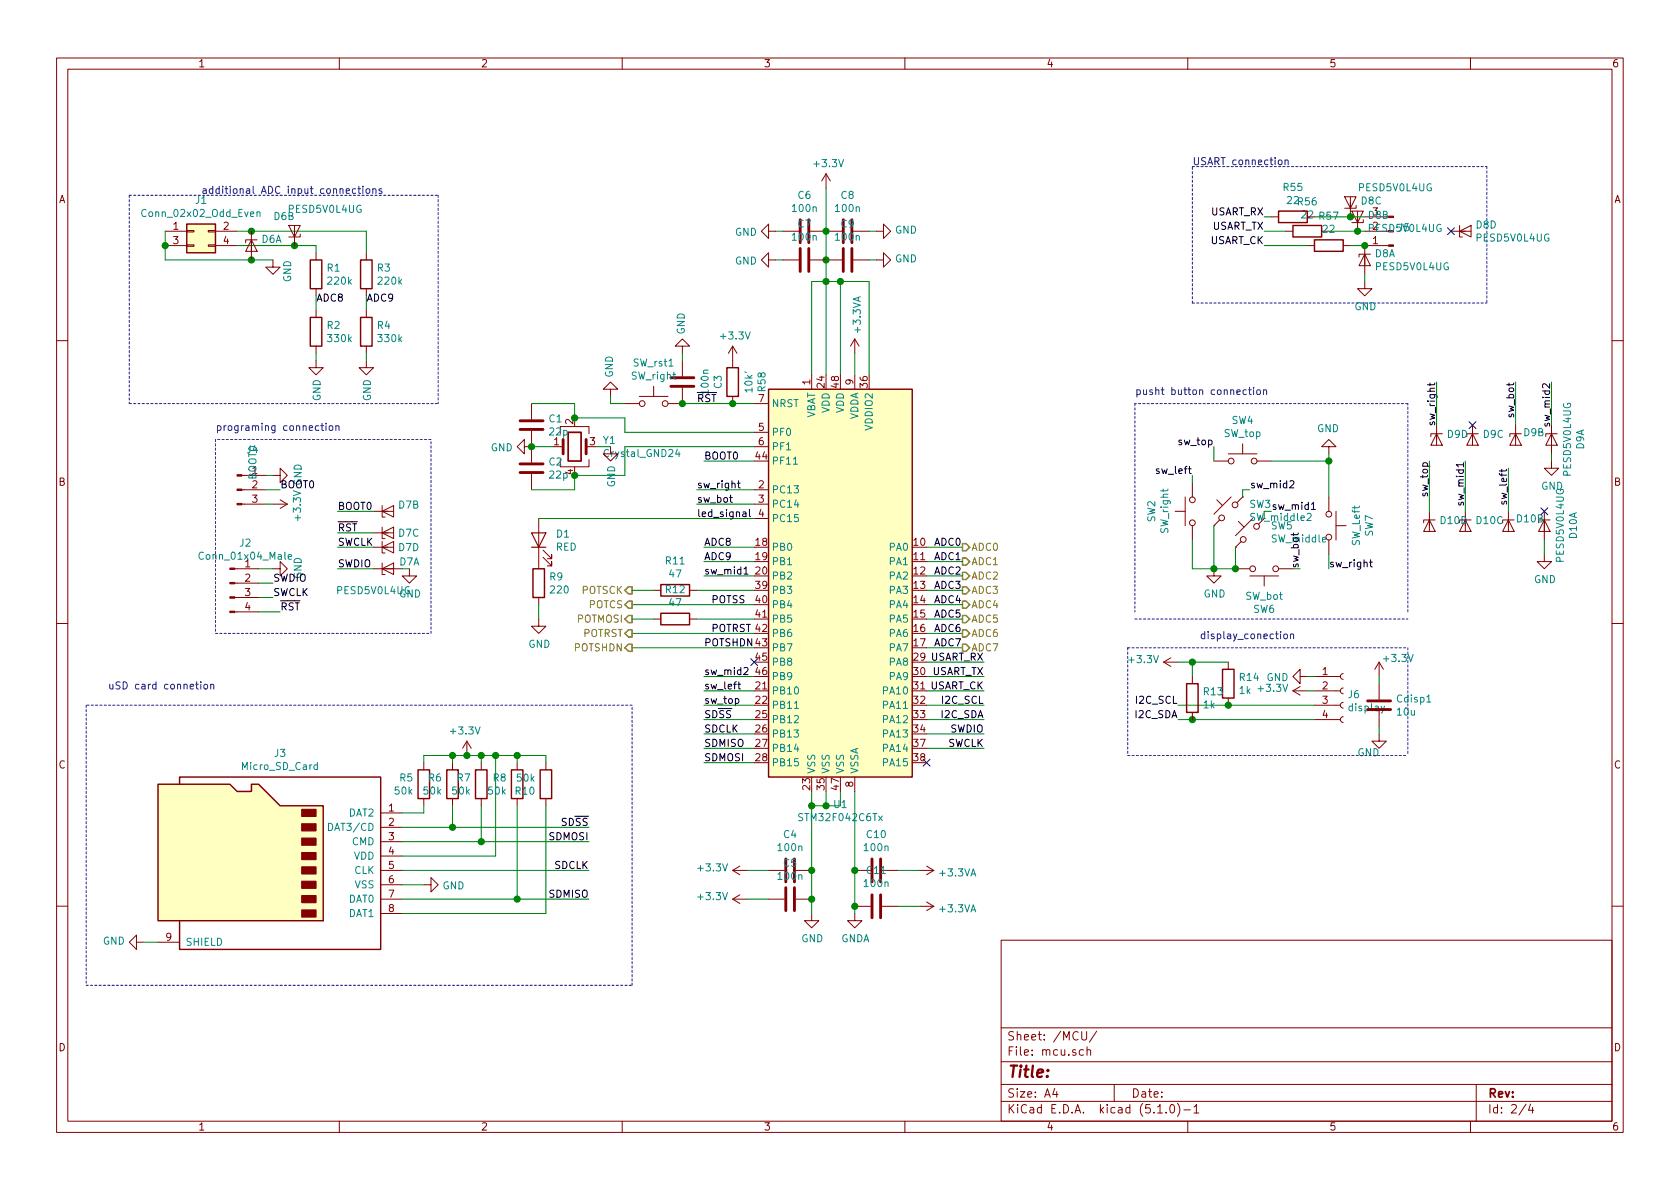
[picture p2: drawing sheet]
<svg xmlns="http://www.w3.org/2000/svg" width="297mm" height="210mm" viewBox="0 0 297 210" stroke-linecap="round" stroke-linejoin="round" font-family="sans-serif">
<g fill="none" stroke="#840000" stroke-width=".18">
<path d="M10 10.3h277v189.9h-277zM12 12.2h273v186.1h-273zM60 10.3v1.9M110 10.3v1.9M160 10.3v1.9M210 10.3v1.9M260 10.3v1.9M51.1 39.9h2l-1 2zM52.1 39.9v3.5M146 30.7l-.7 1.3M146 30.7v2.6M146 30.7l.8 1.3"/>
<path d="M224.8 38.3h1.3M237.7 34.8h2.1l-1 2zM238.8 34.8v3.5M239 37.3h2l-1 2.1zM239.8 36.3v.5h-2.1M240 37.3v3.6M241 38.9v.5h-2M241.3 38.3h3.8M258.1 39.9v2h.5M29.2 40.9h3.8M29.2 43.4h3.8M33 43.3h1.3v.3h-1.3z"/>
<path d="M33 40.8h1.3v.2h-1.3zM36.8 43.3h1.3v.3h-1.3zM36.8 40.8h1.3v.2h-1.3zM38.1 40.9h3.8M38.1 43.4h3.8M44.4 42.4l1.1 2h-2.1zM44.4 40.9v5.1M45.5 42.4h-2.1v.5M48.3 46v1.2h1.2l-1.2 1.3-1.3-1.3h1.3M53.1 41.4v.5h-2M55.9 44.7v1.3M55.9 51v1.3"/>
<path d="M55.9 54.9v1.2M64.8 44.7v1.3M64.8 51v1.3M64.8 54.9v1.2M135.9 40.9v-1.3l-1.3 1.3 1.3 1.3v-1.3h1.3M135.9 46v-1.3l-1.3 1.3 1.3 1.2v-1.2h1.3M138.4 40.9h2.8M138.4 46h2.8M143.3 40.9h5.5M143.3 46h5.5M150.9 40.9h2.8M150.9 46h2.8"/>
<path d="M151.1 59.9l-.7 1.3M151.1 59.9v2.6M151.1 59.9l.8 1.3M154.9 40.9h1.3v-1.3l1.3 1.3-1.3 1.3v-1.3M154.9 46h1.3v-1.3l1.3 1.3-1.3 1.2v-1.2M227.3 40.9h1.3M231.1 43.4h1.3M237.5 43.4h1.3M241.3 49.8v1.2h1.3l-1.3 1.3-1.3-1.3h1.3M241.3 45l1 2h-2zM241.3 40.9h3.8M242.3 45h-2v.5"/>
<path d="M245.5 43.4h-4.2v5.1M256.5 40.9h3.6M258.1 40.9l2-1v2zM10 60.2h2M55.9 63.7v1.3h1.2l-1.2 1.3-1.3-1.3h1.3M55.9 61.2v1.3M64.8 63.7v1.3h1.2l-1.2 1.3-1.3-1.3h1.3M64.8 61.2v1.3M92.7 79v-1.3l-1.3 1.3 1.3 1.3v-1.3h1.3M94 71.4v2.8M94 76.2v5.6M99.1 76.7v-1.3h5v1.3"/>
<path d="M99.1 79h.5M103.6 79h.5M107.9 68.8h1.3l-1.3-1.2-1.2 1.2h1.2v1.3M110.5 71.4h2.5M113 70.1h5.1M115.6 68.3v1.8M120.6 61.2h1.3l-1.3-1.3-1.2 1.3h1.2v1.3M120.6 63.7v2.8M120.6 68.6v2.8h-2.5M129.5 61.2v3.8M129.5 70.1v1.3M129.5 61.2l-.7 1.3"/>
<path d="M129.5 61.2l.8 1.3M133.3 71.4h2.6M133.3 79h2.6M133.3 76.4h2.6M143.5 66.3v2.5M151.1 66.3v2.5M219.7 78.5v1.8M234.9 79h1.3l-1.3-1.3-1.2 1.3h1.2v1.3M254 76.7l1 2h-2zM254 75.2v3.5M255 76.7h-2v.5M260.3 76.7l1.1 2h-2.1z"/>
<path d="M260.3 75.2v3.5M261.4 76.7h-2.1v.5M268 76.7l1 2h-2zM268 75.2v3.5M269 76.7h-2v.5M274.3 76.7l1 2h-2zM274.3 75.2v5.1M275.3 76.7h-2v.5M285 60.2h2M42.8 89.1h4.2M42.8 86.6h4.2M42.8 84.1h4.2"/>
<path d="M48.3 84.1h1.2v-1.3l1.3 1.3-1.3 1.2v-1.2M48.3 89.1h2.5M49.5 88.4l1.3 .7M50.8 89.1l-1.3 .8M66 90.4h3.6M66 94.2h3.6M66 96.8h3.6M67.6 99.6v2h.5M67.6 89.4v2h.5M67.6 90.4l2-1v2zM67.6 93.2v2h.5M67.6 94.2l2-1v2z"/>
<path d="M67.6 95.8v2h.5M67.6 96.8l2-1v2zM94 83.8v2.8M95.2 91.7v8.9M96 98.5l1.5 1.6v-.8v.8h-.7M96 97.3l1.5 1.5v-.8v.8h-.7M99.1 81.3v1.2h5v-1.2M133.3 89.1h2.6M133.3 86.6h2.6M133.3 91.7h2.6M207.8 90.4h1.7M209.5 87.9v5.1"/>
<path d="M210.8 85.3v2.6M210.8 93v2.5M214.6 93h.1M214.6 81.5h2.6M215.1 88.4l1.1 1M215.6 91.9l-1 1.1M217.2 80.3h5M217.7 87.9l-3.1 3M218.4 96.8h.1M218.9 92.2l1.1 1M219.5 95.8l-1.1 1M219.7 87.9l-1 1"/>
<path d="M219.7 87.9h.1M221.5 91.7l-3.1 3M222.2 81.5h2.6M234.9 87.9v2.5M234.9 95.5v2.5M236.2 93h1.8M236.2 90.4v5.1M252.7 91.9l1 2.1h-2zM252.7 90.4v3.6M253.7 91.9h-2v.6M259.1 91.9l1 2.1h-2zM259.1 90.4v3.6"/>
<path d="M260.1 91.9h-2v.6M266.7 91.9l1 2.1h-2zM266.7 90.4v3.6M267.7 91.9h-2v.6M273 91.9l1.1 2.1h-2.1zM273 98v1.3h1.3l-1.3 1.3-1.2-1.3h1.2M273 90.4v5.1M274.1 91.9h-2.1v.6M274.3 81.5v1.3h1.3l-1.3 1.3-1.3-1.3h1.3M10 110.3h2M41.5 100.6h4.2M41.5 108.2h4.2"/>
<path d="M41.5 105.7h4.2M41.5 103.1h4.2M48.3 100.6h1.2v-1.3l1.3 1.3-1.3 1.2v-1.2M66 100.6h5.1M67.6 100.6l2-1v2zM72.4 100.6v1.2h1.3l-1.3 1.3-1.3-1.3h1.3M95.2 109.5v1.2h1.3l-1.3 1.3-1.2-1.3h1.2M95.2 105.7v1.2M115.6 104.4h1.2M115.6 109.5h1.2M121.9 104.4h1.3M121.9 109.5h1.3"/>
<path d="M205.7 117.1l1.3 .8M205.7 117.1h2.6M207 116.3l-1.3 .8M210.8 119.6v1.3M214.6 100.6v1.2h1.3l-1.3 1.3-1.2-1.3h1.2M217.2 117.1v1.3M218.4 100.6h2.6M221 101.8h5.1M223.5 101.8v1.8M226.1 100.6h2.5M229.9 119.6v-1.2l-1.3 1.2 1.3 1.3v-1.3h1.2M232.4 119.6h4.6"/>
<path d="M237.5 119.1l-.3 .1-.2 .4 .1 .3 .4 .2M243.8 117.1v2.5M243.8 117.1l-.7 1.3M243.8 117.1l.8 1.3M285 110.3h2M74.9 134.9v1.2M80 134.9v1.2M82.5 131.1l.8 1.2M82.5 131.1v2.5M82.5 131.1l-.7 1.2M85.1 134.9v1.2M91.4 134.9v1.2"/>
<path d="M96.5 134.9v1.2M151.1 137.4v2.5M210.8 126v1.2M217.2 123.4v1.3M228.6 122.2h2.5M228.6 122.2l1.3 .7M229.9 121.4l-1.3 .8M232.4 127.2h4.6M232.4 124.7h4.6M232.4 122.2h4.6M237.5 126.7l-.3 .1-.2 .4 .1 .4 .4 .2M237.5 124.2l-.3 .1-.2 .3 .1 .4 .4 .2"/>
<path d="M237.5 121.7l-.3 .1-.2 .3 .1 .4 .4 .2M243.8 129.8v1.3h1.3l-1.3 1.2-1.2-1.2h1.2M243.8 120.9v2.8M243.8 125.7v2.8M67.3 153.9h3.8M67.3 159h3.8M67.3 143.8h3.8M67.3 146.3h3.8M67.3 148.8h3.8M67.3 151.4h3.8M67.3 156.5h3.8M74.9 156.5h1.3v1.2l1.3-1.2-1.3-1.3v1.3"/>
<path d="M74.9 141.2v1.3M80 141.2v1.3M85.1 141.2v1.3M91.4 141.2v1.3M96.5 141.2v1.3M129.5 153.9h2.6M129.5 159l1.3 .8M129.5 159h2.6M129.5 153.9l1.3 .8M130.8 158.2l-1.3 .8M130.8 153.2l-1.3 .7M135.9 153.9h2.8"/>
<path d="M135.9 159h2.8M140.7 153.9h2.8M140.7 159h2.8M151.1 153.9h2.8M156 153.9h2.7M162.6 153.9h2.5M163.8 153.2l1.3 .7M163.8 159.5l1.3 .8M165.1 153.9l-1.3 .8M10 160.2h2M24.1 166.6v1.3l-1.2-1.3 1.2-1.3v1.3h1.3M27.9 166.6h3.8"/>
<path d="M67.3 161.5h3.8M143.5 161.5v1.3h1.3l-1.3 1.3-1.3-1.3h1.3M151.1 161.5v1.3h1.3l-1.3 1.3-1.2-1.3h1.2M151.1 160.3h2.8M156 160.3h2.7M162.6 160.3h2.5M165.1 160.3l-1.3 .7M177 166.3h108v32h-108zM285 160.2h2M60 198.3v1.9M110 198.3v1.9M160 198.3v1.9"/>
<path d="M177 194.8h108M177 191.8h108M177 187.8h108M177 181.8h108M186.5 192.5l-.4 1h1M186.8 193v1M191.3 182.4v1.2l.3 .3h.2l.3-.3v-1.2M191.6 185.7l-.5-.1-.3 .3 .1 .6 .2 .1 .5-.1M192.2 185.7l.2-.1 .4 .1v.9M192.2 185.1v1.5M193.9 182.3l-1.3 2M197 191.8v3"/>
<path d="M204.7 196.8h.8M206.2 196.7v.1M207 195.4l.3-.1a.94 .94 0 0 1 0 1.5 .82 .82 0 0 1-.3-1.4zM208.2 195.1a1.71 1.71 0 0 1 0 2.3M209.3 196.3h1.2M210 198.3v1.9M211.1 195.8l.4-.5v1.5M211.1 196.8h.9M260 198.3v1.9M261 191.8v6.5M269.8 195.2l-1.2 2M270.6 195.2l-.3 1.1h.9"/>
<path d="M271 195.8v1"/>
<circle cx="113.5" cy="71.4" r=".51"/>
<circle cx="117.6" cy="71.4" r=".51"/>
<circle cx="210.8" cy="92.5" r=".51"/>
<circle cx="210.8" cy="88.4" r=".51"/>
<circle cx="216" cy="91.6" r=".51"/>
<circle cx="217.7" cy="81.5" r=".51"/>
<circle cx="218.4" cy="89.3" r=".51"/>
<circle cx="219.8" cy="95.4" r=".51"/>
<circle cx="221.7" cy="81.5" r=".51"/>
<circle cx="222.2" cy="93.1" r=".51"/>
<circle cx="235" cy="95" r=".51"/>
<circle cx="235" cy="90.9" r=".51"/>
<circle cx="221.5" cy="100.6" r=".51"/>
<circle cx="225.6" cy="100.6" r=".51"/>
</g>
<g fill="none" stroke="#008400" stroke-width=".18">
<path d="M146 33.3v33M223.5 38.3h1.3M232.4 38.3h8.9M29.2 40.9v5.1h19.1M41.9 40.9h22.9v3.8M41.9 43.4h14v1.3M55.9 52.3v2.6M64.8 52.3v2.6M137.2 40.9h1.2M137.2 46h1.2M148.6 49.8v16.5M153.7 40.9h1.2"/>
<path d="M153.7 46h1.2M223.5 40.9h3.8M223.5 43.4h7.6M234.9 40.9h6.4M238.8 43.4h2.5M241.3 48.5v1.3M55.9 62.5v1.2M64.8 62.5v1.2M94 71.4h7.6v2.5h8.9v2.5h22.8M94 79h3.8M105.4 79h2.5M107.9 70.1v1.3h2.6"/>
<path d="M120.6 71.4h12.7M120.6 62.5v1.2M133.3 79h-22.8v5.1h-8.9v2.5h-7.6M143.5 66.3v-16.5h10.2v16.5M151.1 62.5v3.8M214.6 79v2.5M254 67.6v7.6M268 67.6v7.6M274.3 67.6v7.6M47 84.1h1.3M47 89.1h1.3M47 86.6h2.5"/>
<path d="M59.7 96.8h6.3M59.7 94.2h6.3M59.7 90.4h6.3M95.2 91.7h38.1M123.2 89.1h10.1M123.2 86.6h10.1M124.5 96.8h8.8M124.5 99.3h8.8M124.5 81.5h8.8M163.8 96.8h6.4M163.8 99.3h6.4M210.8 95.5v5.1h7.6v-3.8"/>
<path d="M210.8 84.1v1.2M214.6 93v7.6M221 86.6h-1.3v1.3M224.8 81.5h10.1M234.9 80.3v7.6M234.9 98v2.6M252.7 81.5v8.9M259.1 81.5v8.9M266.7 82.8v7.6M273 95.5v2.5M274.3 80.3v1.2M45.7 100.6h2.6"/>
<path d="M45.7 103.1h2.6M45.7 105.7h2.6M45.7 108.2h3.8M59.7 100.6h6.3M95.2 106.9v2.6M111.8 106.9h21.5M111.8 114.5h21.5M111.8 104.4h3.8M111.8 109.5h3.8M111.8 112h21.5M123.2 104.4h10.1M123.2 109.5h10.1"/>
<path d="M124.5 101.8h8.8M124.5 119.6h8.8M163.8 106.9h6.4M163.8 114.5h6.4M163.8 101.8h6.4M163.8 104.4h6.4M163.8 109.5h6.4M163.8 112h6.4M163.8 117.1h10.2M163.8 119.6h10.2M208.3 117.1h8.9M210.8 117.1v2.5"/>
<path d="M231.1 119.6h1.3M243.8 119.6v1.3M74.9 134.9v-1.3h21.6v1.3M80 133.6v1.3M85.1 133.6v1.3M87.6 133.6v17.8h-16.5M91.4 133.6v1.3M124.5 129.8h8.8M124.5 132.3h8.8M124.5 134.9h8.8M124.5 127.2h8.8M124.5 122.2h8.8"/>
<path d="M124.5 124.7h8.8M143.5 139.9v21.6M146 139.9v2.6M148.6 139.9v2.6h-5.1M151.1 139.9v21.6M163.8 129.8h10.2M163.8 132.3h10.2M163.8 127.2h10.2M163.8 122.2h10.2M163.8 124.7h10.2M208.3 127.2h24.1M208.3 124.7h24.1"/>
<path d="M231.1 122.2h1.3M243.8 128.5v1.3M71.1 159h33M71.1 153.9h33M71.1 148.8h33M71.1 146.3h33M71.1 156.5h3.8M74.9 142.5v1.3h-3.8M80 142.5v3.8M85.1 142.5v6.3M91.4 142.5v16.5M96.5 142.5v19h-25.4"/>
<path d="M132.1 159h3.8M132.1 153.9h3.8M158.7 153.9h3.9M25.4 166.6h2.5M158.7 160.3h3.9"/>
</g>
<g fill="#008400" stroke="#008400" stroke-width=".25">
<circle cx="146.1" cy="49.8" r=".51"/>
<circle cx="143.5" cy="153.9" r=".51"/>
<circle cx="146.1" cy="40.9" r=".51"/>
<circle cx="146.1" cy="46" r=".51"/>
<circle cx="82.6" cy="133.6" r=".51"/>
<circle cx="85.1" cy="133.6" r=".51"/>
<circle cx="91.4" cy="133.6" r=".51"/>
<circle cx="87.6" cy="133.6" r=".51"/>
<circle cx="85.1" cy="148.8" r=".51"/>
<circle cx="80" cy="146.3" r=".51"/>
<circle cx="80" cy="133.6" r=".51"/>
<circle cx="91.4" cy="159" r=".51"/>
<circle cx="148.6" cy="49.8" r=".51"/>
<circle cx="143.5" cy="142.5" r=".51"/>
<circle cx="146.1" cy="142.5" r=".51"/>
<circle cx="143.5" cy="159" r=".51"/>
<circle cx="151.1" cy="153.9" r=".51"/>
<circle cx="151.1" cy="160.3" r=".51"/>
<circle cx="214.6" cy="100.6" r=".51"/>
<circle cx="235" cy="81.5" r=".51"/>
<circle cx="218.4" cy="100.6" r=".51"/>
<circle cx="210.8" cy="127.2" r=".51"/>
<circle cx="210.8" cy="117.1" r=".51"/>
<circle cx="217.2" cy="124.7" r=".51"/>
<circle cx="120.7" cy="71.4" r=".51"/>
<circle cx="94" cy="79" r=".51"/>
<circle cx="101.6" cy="84.1" r=".51"/>
<circle cx="101.6" cy="73.9" r=".51"/>
<circle cx="241.3" cy="43.4" r=".51"/>
<circle cx="238.8" cy="38.3" r=".51"/>
<circle cx="240" cy="40.9" r=".51"/>
<circle cx="44.5" cy="40.9" r=".51"/>
<circle cx="44.5" cy="46" r=".51"/>
<circle cx="52.1" cy="43.4" r=".51"/>
<circle cx="29.2" cy="43.4" r=".51"/>
<circle cx="129.5" cy="71.4" r=".51"/>
</g>
<g fill="none" stroke="#840000" stroke-width=".51">
<path d="M141.5 38.9v4M143 38.9v4M149.1 38.9v4M150.6 38.9v4M141.5 43.9v4.1M143 43.9v4.1M149.1 43.9v4.1M150.6 43.9v4.1M91.9 75.9h4.1M91.9 74.4h4.1M99.6 77.7v2.6M103.6 77.7v2.6"/>
<path d="M118.6 66.8h4.1M118.6 68.3h4.1M91.9 83.6h4.1M91.9 82h4.1M241.8 125.5h4.1M241.8 123.9h4.1M138.9 151.9v4.1M138.9 157v4M140.5 151.9v4.1M140.5 157v4M154.2 151.9v4.1M154.2 158.2v4.1"/>
<path d="M155.7 151.9v4.1M155.7 158.2v4.1"/>
</g>
<g fill="#ffffc2" stroke="#ffffc2" stroke-width=".18">
<path d="M27.9 138.7h12.7l1.3 1.2h2.5v-1.2h1.3l3.8 3.8h7.6v20.3h-29.2z"/>
<path d="M135.9 68.8h25.4v68.6h-25.4z"/>
<path d="M33 39.6h5.1v5.1h-5.1z"/>
</g>
<g fill="none" stroke="#840000" stroke-width=".25">
<path d="M33 39.6h5.1v5.1h-5.1zM226.1 37.3h5v2.1h-5zM228.6 39.9h5.1v2h-5.1zM54.9 46h2v5h-2zM54.9 56.1h2v5.1h-2zM63.8 46h2v5h-2zM63.8 56.1h2v5.1h-2zM232.4 42.4h5.1v2h-5.1zM128.5 65h2.1v5.1h-2.1zM135.9 68.8h25.4v68.6h-25.4zM94.2 100.6h2.1v5.1h-2.1zM116.8 103.4h5.1v2h-5.1z"/>
<path d="M116.8 108.5h5.1v2h-5.1zM216.2 118.4h2v5h-2zM27.9 138.7h12.7l1.3 1.2h2.5v-1.2h1.3l3.8 3.8h7.6v20.3h-29.2zM31.7 138.7v-1.3h35.6v30.5h-35.6v-5.1M73.9 136.1h2v5.1h-2zM79 136.1h2v5.1h-2zM84.1 136.1h2v5.1h-2zM90.4 136.1h2.1v5.1h-2.1zM95.5 136.1h2v5.1h-2zM209.8 120.9h2v5.1h-2z"/>
</g>
<g fill="#840000" stroke="#840000" stroke-width=".18">
<path d="M53.3 160.9h2.6v1.3h-2.6z"/>
<path d="M53.3 158.4h2.6v1.2h-2.6z"/>
<path d="M53.3 155.8h2.6v1.3h-2.6z"/>
<path d="M53.3 153.3h2.6v1.3h-2.6z"/>
<path d="M53.3 150.7h2.6v1.3h-2.6z"/>
<path d="M53.3 148.2h2.6v1.3h-2.6z"/>
<path d="M53.3 145.7h2.6v1.2h-2.6z"/>
<path d="M53.3 143.1h2.6v1.3h-2.6z"/>
<path d="M41.9 89h.9v.3h-.9z"/>
<path d="M41.9 86.5h.9v.2h-.9z"/>
<path d="M41.9 83.9h.9v.3h-.9z"/>
<path d="M245.5 38.2h.9v.3h-.9z"/>
<path d="M245.5 43.3h.9v.3h-.9z"/>
<path d="M40.6 108.1h.9v.2h-.9z"/>
<path d="M40.6 105.5h.9v.3h-.9z"/>
<path d="M40.6 103h.9v.2h-.9z"/>
<path d="M40.6 100.5h.9v.2h-.9z"/>
</g>
<g fill="none" stroke="#008484" stroke-width=".18">
<path d="M45.4 37.6l.2-.1h.3l.1 .8M45.4 37.5v.8M119.8 79.4l-.3 .9h.7M120.1 79.9v.8M51 98.5l.6-.1-.1-.3h-.4l-.1 .1v.7h.5M140.3 82.1h.7M231.1 90.9l.5-.1 .2 .3v.2l-.8 .7h.8M56.1 135.3l-.3-.1-.3 .3 .1 .5h.5M56.1 134.8v1.3M140.5 125.3h.7M244.8 124.9l-.4 1.1-.2 .1M252.3 124.1h.7"/>
<path d="M58.1 145.6a.64 .64 0 0 1 .7 .6 .64 .64 0 0 1-.7 .7z"/>
</g>
<g fill="none" stroke="#848400" stroke-width=".25">
<path d="M170.2 98.7h.6l.6 .6-.6 .6h-.6zM170.2 96.1h.6l.6 .7-.6 .6h-.6zM110.5 106.9l.6-.6h.7v1.3h-.7zM110.5 114.5l.6-.6h.7v1.3h-.7zM111.1 103.8h.7v1.2h-.7l-.6-.6zM111.1 108.8h.7v1.3h-.7l-.6-.6zM111.1 111.4h.7v1.2h-.7l-.6-.6zM170.2 101.2h.6l.6 .6-.6 .7h-.6zM170.2 103.8h.6l.6 .6-.6 .6h-.6zM170.2 106.3h.6l.6 .6-.6 .7h-.6zM170.2 108.8h.6l.6 .7-.6 .6h-.6zM170.2 113.9h.6l.6 .6-.6 .7h-.6z"/>
<path d="M170.2 111.4h.6l.6 .6-.6 .6h-.6z"/>
</g>
<g fill="none" stroke="#000" stroke-width=".18">
<path d="M129 88h.5M129.2 87.5v1.1l.3 .2M130.4 85.4h.5M130.6 85v1.1l.3 .2M131.4 90.6h.5v.8M131.9 90.8l-.4 .1-.2 .2 .2 .3 .4-.1M132.5 90.1v1.1l.2 .2M228.1 85.1l.4-.1 .3 .4-.1 .2-.7 .7h.8M231.9 89.2l.3-.4v1.3M231.9 90.1h.7M242.1 99.4h.5M242.3 99v1.1l.3 .1"/>
<path d="M131.5 100.6l.4-.4v1.3M131.5 118.2l.5-.2 .3 .4-.1 .2-.7 .7h.8M131.5 101.5h.8M130 123.6l.4-.1 .2 .3-.1 .5h-.5M130.5 121h.4M130.6 120.6v1.1l.3 .1"/>
</g>
<path d="M255.9 40.3l1.2 1.2M257.1 40.3l-1.2 1.2M259.7 74.6l1.3 1.2M261 74.6l-1.3 1.2M272.4 89.8l1.3 1.2M273.7 89.8l-1.3 1.2M132.7 116.5l1.3 1.2M134 116.5l-1.3 1.2M163.2 134.3l1.2 1.2M164.4 134.3l-1.2 1.2" fill="none" stroke="#000084" stroke-width=".18"/>
<g fill="none" stroke="#0000c2" stroke-width=".18">
<path d="M62.9 33.4h-.4l-.2 .2 .1 .6h.5M63.3 33.4h.5M63.4 32.9v1.1l.4 .2M64.2 32.9v.2M64.2 33.4v.8M64.8 33.4h.3l.2 .1 .1 .5-.1 .2h-.4l-.1-.1-.1-.5zM65.9 33.5l.2-.1h.3l.1 .8M65.9 33.4v.8M67.5 33.4h-.3l-.2 .1 .1 .2 .4 .2v.3h-.5M226.1 28.4l.1-.1 .4 .1 .1 .5-.2 .2h-.3l-.1-.1zM227.2 28.4l.2-.1h.3l.1 .8M227.2 28.3v.8"/>
<path d="M56.7 75.3h.5M56.9 74.8v1.1l.3 .2M57.6 74.8v.2M57.6 75.3v.8M58.3 75.3h.3l.3 .2-.2 .6h-.3l-.2-.1zM59.4 75.4l.2-.1h.3v.8M59.4 75.3v.8M220.4 69l-.4-.1-.2 .3 .1 .5h.5M220.8 68.9h.4M220.9 68.5v1.1l.3 .2M221.6 68.5v.1M221.6 68.9v.9"/>
<path d="M222.2 69.1l.2-.2 .4 .2 .1 .4-.2 .2-.3 .1-.2-.2zM223.4 69.1l.2-.2 .3 .1 .1 .8M223.4 68.9v.9M227 112.2l.2-.1 .4 .1v.5l-.1 .2h-.3l-.2-.1zM228.2 112.2l.2-.1 .3 .1v.7M228.2 112.1v.8M35.5 120.6v.1M35.5 121v.8M36.2 121.1l.3-.1 .2 .1-.1 .7h-.3l-.3-.2zM37.3 121.1l.1-.1 .3 .1 .1 .7M37.3 121v.8"/>
</g>
<g fill="none" stroke="#0000c2" stroke-width=".18" stroke-dasharray=".4 .4">
<path d="M22.9 34.5v36.9M22.9 34.5h54.6M77.5 34.5v36.9M210.8 29.5h52.1M262.9 29.5v24.1M210.8 53.6v-24.1M210.8 53.6h52.1M22.9 71.4h54.6M38.1 77.7v34.3M76.2 77.7h-38.1M200.7 71.4v36.8M248.9 71.4h-48.2"/>
<path d="M38.1 112h38.1M76.2 112v-34.3M199.4 114.5v19.1M199.4 114.5h49.5M200.7 109.5h48.2M248.9 114.5v19.1M248.9 108.2v-36.8M15.2 124.7v49.5M111.8 124.7h-96.6M199.4 133.6h49.5M15.2 174.2h96.6M111.8 174.2v-49.5"/>
</g>
<path d="M100.5 76.4h2.2v5.1h-2.2z" fill="none" stroke="#840000" stroke-width=".3"/>
<path d="M94 94.2h2.5l-1.3 2.6zM94 96.8h2.5" fill="none" stroke="#840000" stroke-width=".2"/>
<text font-size="2.8" fill="#840000" x="178" y="190.5">Title:</text>
<g font-size="2.1" fill="#840000">
<text x="178" y="184">Sheet: /MCU/</text>
<text x="178" y="186.7">File: mcu.sch</text>
<text x="178" y="196.9">KiCad E.D.A. kicad (5.1.0)-1</text>
<text x="178" y="194.1">Size: A4</text>
<text x="200" y="194.1">Date:</text>
<text x="263" y="194.1">Rev:</text>
<text x="263" y="196.9">Id: 2/4</text>
</g>
<g font-size="1.8" fill="#840000">
<text x="35" y="11.9">1</text>
<text x="85" y="11.9">2</text>
<text x="135" y="11.9">3</text>
<text x="185" y="11.9">4</text>
<text x="235" y="11.9">5</text>
<text x="285" y="11.9">6</text>
<text x="10.4" y="35.9">A</text>
<text x="285.4" y="35.9">A</text>
<text x="30.6" y="40.6">1</text>
<text x="39.5" y="40.6">2</text>
<text x="230.2" y="38.6">22 R57</text>
<text x="30.6" y="43.2">3</text>
<text x="39.5" y="43.2">4</text>
<text x="242.7" y="43.2">1</text>
<text x="134.1" y="71.1">7</text>
<text x="143.3" y="68" transform="rotate(-90 143.3 68)">1</text>
<text x="145.8" y="68.5" transform="rotate(-90 145.8 68.5)">24</text>
<text x="148.3" y="68.5" transform="rotate(-90 148.3 68.5)">48</text>
<text x="150.9" y="68" transform="rotate(-90 150.9 68)">9</text>
<text x="153.4" y="68.5" transform="rotate(-90 153.4 68.5)">36</text>
<text x="101.3" y="75" transform="rotate(-90 101.3 75)">2</text>
<text x="134.1" y="76.2">5</text>
<text x="44.6" y="83.8">1</text>
<text x="97.9" y="78.7">1</text>
<text x="101.3" y="83.9" transform="rotate(-90 101.3 83.9)">4</text>
<text x="104.3" y="78.7">3</text>
<text x="107.1" y="80.8">Crystal_GND24</text>
<text x="133.7" y="81.3">44</text>
<text x="134.1" y="78.7">6</text>
<text x="10.4" y="85.9">B</text>
<text x="44.6" y="86.4">2</text>
<text x="44.6" y="88.9">3</text>
<text x="134.1" y="86.4">2</text>
<text x="134.1" y="88.9">3</text>
<text x="285.4" y="85.9">B</text>
<text x="134.1" y="91.4">4</text>
<text x="43.3" y="100.3">1</text>
<text x="133.7" y="96.5">18</text>
<text x="133.7" y="99.1">19</text>
<text x="133.7" y="101.6">20</text>
<text x="161.6" y="96.5">10</text>
<text x="161.6" y="99.1">11</text>
<text x="161.6" y="101.6">12</text>
<text x="43.3" y="102.9">2</text>
<text x="43.3" y="105.4">3</text>
<text x="43.3" y="107.9">4</text>
<text x="133.7" y="104.1">39</text>
<text x="133.7" y="106.7">40</text>
<text x="161.6" y="104.1">13</text>
<text x="161.6" y="106.7">14</text>
<text x="125.7" y="111.8">POTRST 42</text>
<text x="133.7" y="109.2">41</text>
<text x="161.6" y="109.2">15</text>
<text x="161.6" y="111.8">16</text>
<text x="124.5" y="114.3">POTSHDN 43</text>
<text x="133.7" y="116.8">45</text>
<text x="133.7" y="119.4">46</text>
<text x="161.6" y="114.3">17</text>
<text x="161.6" y="116.8">29 USART_RX</text>
<text x="161.6" y="119.4">30 USART_TX</text>
<text x="233.8" y="119.4">1</text>
<text x="133.7" y="121.9">21</text>
<text x="133.7" y="124.5">22</text>
<text x="161.6" y="121.9">31 USART_CK</text>
<text x="161.6" y="124.5">32</text>
<text x="233.8" y="121.9">2</text>
<text x="233.8" y="124.5">3</text>
<text x="133.7" y="127">25</text>
<text x="133.7" y="129.5">26</text>
<text x="161.6" y="127">33</text>
<text x="161.6" y="129.5">34</text>
<text x="233.8" y="127">4</text>
<text x="10.4" y="135.9">C</text>
<text x="133.7" y="132.1">27</text>
<text x="133.7" y="134.6">28</text>
<text x="161.6" y="132.1">37</text>
<text x="161.6" y="134.6">38</text>
<text x="285.4" y="135.9">C</text>
<text x="68.7" y="143.5">1</text>
<text x="143.3" y="139.6" transform="rotate(-90 143.3 139.6)">23</text>
<text x="145.8" y="139.6" transform="rotate(-90 145.8 139.6)">35</text>
<text x="148.3" y="139.6" transform="rotate(-90 148.3 139.6)">47</text>
<text x="150.9" y="139.2" transform="rotate(-90 150.9 139.2)">8</text>
<text x="68.7" y="146">2</text>
<text x="68.7" y="148.6">3</text>
<text x="68.7" y="151.1">4</text>
<text x="68.7" y="153.7">5</text>
<text x="68.7" y="156.2">6</text>
<text x="68.7" y="158.7">7</text>
<text x="68.7" y="161.3">8</text>
<text x="29.4" y="166.4">9</text>
<text x="10.4" y="185.9">D</text>
<text x="285.4" y="185.9">D</text>
<text x="35" y="199.9">1</text>
<text x="85" y="199.9">2</text>
<text x="135" y="199.9">3</text>
<text x="185" y="199.9">4</text>
<text x="235" y="199.9">5</text>
<text x="285" y="199.9">6</text>
</g>
<g font-size="1.8" fill="#008484">
<text x="144.1" y="29.6">+3.3V</text>
<text x="141.1" y="35.2">C6</text>
<text x="148.7" y="35.2">C8</text>
<text x="227" y="33.8">R55</text>
<text x="240.4" y="33.8">PESD5V0L4UG</text>
<text x="25.5" y="38.4">Conn_02x02_Odd_Even</text>
<text x="34.6" y="36.1">J1</text>
<text x="48.5" y="38.9">D6B</text>
<text x="51.2" y="37.6">PESD5V0L4UG</text>
<text x="129.9" y="41.7">GND</text>
<text x="140.2" y="37.5">100n</text>
<text x="141.1" y="40.3">C7</text>
<text x="147.9" y="37.5">100n</text>
<text x="148.7" y="40.3">C9</text>
<text x="158.2" y="41.3">GND</text>
<text x="227.6" y="36.1">22R56</text>
<text x="234" y="41.2">22</text>
<text x="240.7" y="36.2">D8C</text>
<text x="242" y="38.7">D8B</text>
<text x="242.1" y="41">PESD5V0L4UG</text>
<text x="242.7" y="40.6">2</text>
<text x="242.7" y="38.1">3</text>
<text x="247.3" y="40.9">J5</text>
<text x="261" y="40.4">D8D</text>
<text x="46.3" y="42.9">D6A</text>
<text x="129.9" y="46.8">GND</text>
<text x="140.2" y="42.6">100n</text>
<text x="147.9" y="42.6">100n</text>
<text x="158.2" y="46.4">GND</text>
<text x="243.1" y="45.5">D8A</text>
<text x="243.4" y="47.8">PESD5V0L4UG</text>
<text x="261.2" y="42.7">PESD5V0L4UG</text>
<text x="51.5" y="49.9" transform="rotate(-90 51.5 49.9)">GND</text>
<text x="57.9" y="48">R1</text>
<text x="58.1" y="50.3">220k</text>
<text x="66.8" y="48">R3</text>
<text x="67" y="50.3">220k</text>
<text x="57.9" y="58.2">R2</text>
<text x="66.8" y="58.2">R4</text>
<text x="121.1" y="59.2" transform="rotate(-90 121.1 59.2)">GND</text>
<text x="152.2" y="58.7" transform="rotate(-90 152.2 58.7)">+3.3VA</text>
<text x="239.5" y="54.9">GND</text>
<text x="58.1" y="60.5">330k</text>
<text x="67" y="60.5">330k</text>
<text x="112" y="64.8">SW_rst1</text>
<text x="127.6" y="60">+3.3V</text>
<text x="56.7" y="71" transform="rotate(-90 56.7 71)">GND</text>
<text x="65.6" y="71" transform="rotate(-90 65.6 71)">GND</text>
<text x="108.4" y="66.8" transform="rotate(-90 108.4 66.8)">GND</text>
<text x="111.7" y="67.1">SW_right</text>
<text x="125.3" y="69.6" transform="rotate(-90 125.3 69.6)">100n</text>
<text x="127.6" y="68.7" transform="rotate(-90 127.6 68.7)">C3</text>
<text x="133" y="69.2" transform="rotate(-90 133 69.2)">10k'</text>
<text x="135.4" y="69.2" transform="rotate(-90 135.4 69.2)">R58</text>
<text x="97.1" y="74.7">C1</text>
<text x="97.2" y="77">22p</text>
<text x="136.4" y="72">NRST</text>
<text x="136.4" y="77.1">PF0</text>
<text x="144.1" y="74.2" transform="rotate(-90 144.1 74.2)">VBAT</text>
<text x="146.7" y="73.1" transform="rotate(-90 146.7 73.1)">VDD</text>
<text x="149.2" y="73.1" transform="rotate(-90 149.2 73.1)">VDD</text>
<text x="151.8" y="74.3" transform="rotate(-90 151.8 74.3)">VDDA</text>
<text x="154.3" y="75.9" transform="rotate(-90 154.3 75.9)">VDDIO2</text>
<text x="216.4" y="77.3">SW_top</text>
<text x="217.8" y="75">SW4</text>
<text x="232.9" y="76.4">GND</text>
<text x="255.9" y="77.4">D9D</text>
<text x="262.3" y="77.4">D9C</text>
<text x="269.4" y="77.1">D9B</text>
<text x="43.7" y="80.2">J4</text>
<text x="86.8" y="79.8">GND</text>
<text x="97.1" y="82.3">C2</text>
<text x="106.7" y="78.5">Y1</text>
<text x="136.4" y="79.6">PF1</text>
<text x="136.4" y="82.2">PF11</text>
<text x="280.1" y="79.5" transform="rotate(-90 280.1 79.5)">D9A</text>
<text x="45.3" y="84.8" transform="rotate(-90 45.3 84.8)">BOOT0</text>
<text x="70.5" y="89.9">D7B</text>
<text x="97.2" y="84.6">22p</text>
<text x="108.8" y="86.2" transform="rotate(-90 108.8 86.2)">GND</text>
<text x="136.4" y="87.2">PC13</text>
<text x="136.4" y="89.8">PC14</text>
<text x="220.9" y="89.8">SW3sw_mid1</text>
<text x="272.5" y="86.6">GND</text>
<text x="277.8" y="84" transform="rotate(-90 277.8 84)">PESD5V0L4UG</text>
<text x="53.2" y="91.9" transform="rotate(-90 53.2 91.9)">+3.3V</text>
<text x="70.5" y="94.9">D7C</text>
<text x="98.4" y="95.1">D1</text>
<text x="136.4" y="92.3">PC15</text>
<text x="204.3" y="92.3" transform="rotate(-90 204.3 92.3)">SW2</text>
<text x="206.6" y="94.3" transform="rotate(-90 206.6 94.3)">SW_right</text>
<text x="221.2" y="92.1">SW_middle2</text>
<text x="224.7" y="93.6">SW5</text>
<text x="242.7" y="94.9" transform="rotate(-90 242.7 94.9)">SW7</text>
<text x="254.7" y="92.7">D10D</text>
<text x="261.1" y="92.7">D10C</text>
<text x="268.2" y="92.4">D10B</text>
<text x="278.8" y="95.2" transform="rotate(-90 278.8 95.2)">D10A</text>
<text x="35.7" y="99">Conn_01x04_Male</text>
<text x="42.4" y="96.7">J2</text>
<text x="70.5" y="97.5">D7D</text>
<text x="98.3" y="97.4">RED</text>
<text x="117.8" y="99.8">R11</text>
<text x="136.4" y="97.4">PB0</text>
<text x="136.4" y="99.9">PB1</text>
<text x="157.4" y="97.4">PA0</text>
<text x="157.4" y="99.9">PA1</text>
<text x="240.4" y="96.5" transform="rotate(-90 240.4 96.5)">SW_Left</text>
<text x="276.5" y="99.3" transform="rotate(-90 276.5 99.3)">PESD5V0L4UG</text>
<text x="59.7" y="105.1">PESD5V0L4UG</text>
<text x="70.6" y="105.7">GND</text>
<text x="97.2" y="102.6">R9</text>
<text x="97.4" y="104.9">220</text>
<text x="117.8" y="104.9">R12</text>
<text x="118.4" y="102.1">47</text>
<text x="118.4" y="107.2">47</text>
<text x="136.4" y="102.5">PB2</text>
<text x="136.4" y="105">PB3</text>
<text x="136.4" y="107.6">PB4</text>
<text x="157.4" y="102.5">PA2</text>
<text x="157.4" y="105">PA3</text>
<text x="157.4" y="107.6">PA4</text>
<text x="212.8" y="105.7">GND</text>
<text x="220.2" y="106.1">SW_bot</text>
<text x="271.2" y="103.1">GND</text>
<text x="136.4" y="110.1">PB5</text>
<text x="136.4" y="112.6">PB6</text>
<text x="157.4" y="110.1">PA5</text>
<text x="157.4" y="112.6">PA6</text>
<text x="221.6" y="108.4">SW6</text>
<text x="93.4" y="114.5">GND</text>
<text x="136.4" y="115.2">PB7</text>
<text x="136.4" y="117.7">PB8</text>
<text x="157.4" y="115.2">PA7</text>
<text x="157.4" y="117.7">PA8</text>
<text x="199.8" y="117.3">+3.3V</text>
<text x="244.8" y="117.1">+3.3V</text>
<text x="136.4" y="122.8">PB10</text>
<text x="136.4" y="125.3">PB11</text>
<text x="136.4" y="120.3">PB9</text>
<text x="156.4" y="122.8">PA10</text>
<text x="156.4" y="125.3">PA11</text>
<text x="157.4" y="120.3">PA9</text>
<text x="212.8" y="125.3">1k</text>
<text x="212.9" y="123">R13</text>
<text x="219.2" y="122.7">1k</text>
<text x="219.2" y="120.4">R14</text>
<text x="222.6" y="122.3">+3.3V</text>
<text x="223.9" y="120.4">GND</text>
<text x="238.4" y="123.5">J6</text>
<text x="238.6" y="125.8">display</text>
<text x="247.1" y="124.2">Cdisp1</text>
<text x="79.8" y="129.9">+3.3V</text>
<text x="136.4" y="127.9">PB12</text>
<text x="136.4" y="130.4">PB13</text>
<text x="156.4" y="127.9">PA12</text>
<text x="156.4" y="130.4">PA13</text>
<text x="247.1" y="126.5">10u</text>
<text x="42.9" y="136.2">Micro_SD_Card</text>
<text x="48.6" y="133.9">J3</text>
<text x="136.4" y="133">PB14</text>
<text x="136.4" y="135.5">PB15</text>
<text x="144.1" y="136.9" transform="rotate(-90 144.1 136.9)">VSS</text>
<text x="146.7" y="136.9" transform="rotate(-90 146.7 136.9)">VSS</text>
<text x="149.2" y="136.9" transform="rotate(-90 149.2 136.9)">VSS</text>
<text x="151.8" y="136.9" transform="rotate(-90 151.8 136.9)">VSSA</text>
<text x="156.4" y="133">PA14</text>
<text x="156.4" y="135.5">PA15</text>
<text x="240" y="133.7">GND</text>
<text x="69.9" y="140.5">50k</text>
<text x="70.7" y="138.2">R5</text>
<text x="75" y="140.5">50k</text>
<text x="75.8" y="138.2">R6</text>
<text x="80" y="140.5">50k</text>
<text x="80.9" y="138.2">R7</text>
<text x="86.4" y="140.5">50k</text>
<text x="87.2" y="138.2">R8</text>
<text x="91.2" y="140.5">R10</text>
<text x="91.5" y="138.2">50k</text>
<text x="147.5" y="142.9">U1</text>
<text x="58.6" y="146.9">DAT3/CD</text>
<text x="61.7" y="144.4">DAT2</text>
<text x="62.3" y="149.5">CMD</text>
<text x="138.6" y="148.2">C4</text>
<text x="141.6" y="145.2">STM32F042C6Tx</text>
<text x="153.3" y="148.2">C10</text>
<text x="62.6" y="152">VDD</text>
<text x="62.7" y="154.6">CLK</text>
<text x="123.6" y="154.1">+3.3V</text>
<text x="137.7" y="150.5">100n</text>
<text x="137.7" y="155.6">100n</text>
<text x="138.6" y="153.3">C5</text>
<text x="152.9" y="150.5">100n</text>
<text x="153.3" y="154.6">C11</text>
<text x="166.3" y="155">+3.3VA</text>
<text x="61.7" y="159.6">DAT0</text>
<text x="62.8" y="157.1">VSS</text>
<text x="78.2" y="157.3">GND</text>
<text x="123.6" y="159.2">+3.3V</text>
<text x="152.9" y="156.9">100n</text>
<text x="166.3" y="161.3">+3.3VA</text>
<text x="18.2" y="167.1">GND</text>
<text x="32.8" y="167.3">SHIELD</text>
<text x="61.7" y="162.2">DAT1</text>
<text x="141.7" y="166.6">GND</text>
<text x="148.7" y="166.6">GNDA</text>
</g>
<g font-size="1.8" fill="#0000c2">
<text x="210.8" y="29.2">USART connection</text>
<text x="35.6" y="34.3">additional ADC input connections</text>
<text x="200.7" y="69.8">pusht button connection</text>
<text x="38.1" y="76.2">programing connection</text>
<text x="212.1" y="113">display_conection</text>
<text x="19" y="121.9">uSD card connetion</text>
</g>
<g font-size="1.8">
<text x="214" y="38.1">USART_RX</text>
<text x="214.2" y="40.6">USART_TX</text>
<text x="213.9" y="43.2">USART_CK</text>
<text x="55.9" y="53.3">ADC8</text>
<text x="64.8" y="53.3">ADC9</text>
<text x="123.2" y="71.1">RST</text>
<text x="253.7" y="74.8" transform="rotate(-90 253.7 74.8)">sw_right</text>
<text x="267.7" y="73.7" transform="rotate(-90 267.7 73.7)">sw_bot</text>
<text x="274.1" y="75" transform="rotate(-90 274.1 75)">sw_mid2</text>
<text x="124.5" y="81.3">BOOT0</text>
<text x="204.8" y="83.8">sw_left</text>
<text x="208.5" y="78.7">sw_top</text>
<text x="49.5" y="86.4">BOOT0</text>
<text x="53.3" y="85.9" transform="rotate(-90 53.3 85.9)">GND</text>
<text x="123.2" y="86.4">sw_right</text>
<text x="123.2" y="88.9">sw_bot</text>
<text x="221" y="86.4">sw_mid2</text>
<text x="252.5" y="87.6" transform="rotate(-90 252.5 87.6)">sw_top</text>
<text x="258.8" y="89" transform="rotate(-90 258.8 89)">sw_mid1</text>
<text x="266.4" y="88.8" transform="rotate(-90 266.4 88.8)">sw_left</text>
<text x="59.7" y="94">RST</text>
<text x="59.7" y="90.2">BOOT0</text>
<text x="123.2" y="91.4">led_signal</text>
<text x="224.9" y="95.9">SW_middle</text>
<text x="59.7" y="100.3">SWDIO</text>
<text x="59.7" y="96.5">SWCLK</text>
<text x="124.5" y="101.6">sw_mid1</text>
<text x="124.5" y="96.5">ADC8</text>
<text x="124.5" y="99.1">ADC9</text>
<text x="165.1" y="96.5">ADC0</text>
<text x="165.1" y="99.1">ADC1</text>
<text x="165.1" y="101.6">ADC2</text>
<text x="234.9" y="100.3">sw_right</text>
<text x="48.3" y="102.9">SWDIO</text>
<text x="48.3" y="105.4">SWCLK</text>
<text x="49.5" y="107.9">RST</text>
<text x="53.3" y="102.4" transform="rotate(-90 53.3 102.4)">GND</text>
<text x="125.7" y="106.7">POTSS</text>
<text x="165.1" y="104.1">ADC3</text>
<text x="165.1" y="106.7">ADC4</text>
<text x="165.1" y="109.2">ADC5</text>
<text x="165.1" y="111.8">ADC6</text>
<text x="124.5" y="119.4">sw_mid2</text>
<text x="165.1" y="114.3">ADC7</text>
<text x="124.5" y="124.5">sw_top</text>
<text x="124.5" y="121.9">sw_left</text>
<text x="166.7" y="124.5">I2C_SCL</text>
<text x="201" y="124.5">I2C_SCL</text>
<text x="124.5" y="129.5">SDCLK</text>
<text x="124.5" y="127">SDSS</text>
<text x="166.5" y="127">I2C_SDA</text>
<text x="168" y="129.5">SWDIO</text>
<text x="200.8" y="127">I2C_SDA</text>
<text x="124.5" y="134.6">SDMOSI</text>
<text x="124.5" y="132.1">SDMISO</text>
<text x="167.5" y="132.1">SWCLK</text>
<text x="97.2" y="148.6">SDMOSI</text>
<text x="99.3" y="146">SDSS</text>
<text x="98" y="153.7">SDCLK</text>
<text x="97.2" y="158.7">SDMISO</text>
</g>
<g font-size="1.8" fill="#008400">
<text x="70.6" y="100">D7A</text>
<text x="229.6" y="100.6" transform="rotate(-90 229.6 100.6)">sw_bot</text>
</g>
<g font-size="1.8" fill="#848400">
<text x="171.7" y="99.9">ADC1</text>
<text x="171.7" y="97.4">ADC0</text>
<text x="102.9" y="105">POTSCK</text>
<text x="104.1" y="107.6">POTCS</text>
<text x="171.7" y="102.5">ADC2</text>
<text x="171.7" y="105">ADC3</text>
<text x="171.7" y="107.6">ADC4</text>
<text x="102.1" y="110.1">POTMOSI</text>
<text x="103.1" y="112.6">POTRST</text>
<text x="171.7" y="110.1">ADC5</text>
<text x="171.7" y="112.6">ADC6</text>
<text x="101.6" y="115.2">POTSHDN</text>
<text x="171.7" y="115.2">ADC7</text>
</g>
</svg>
